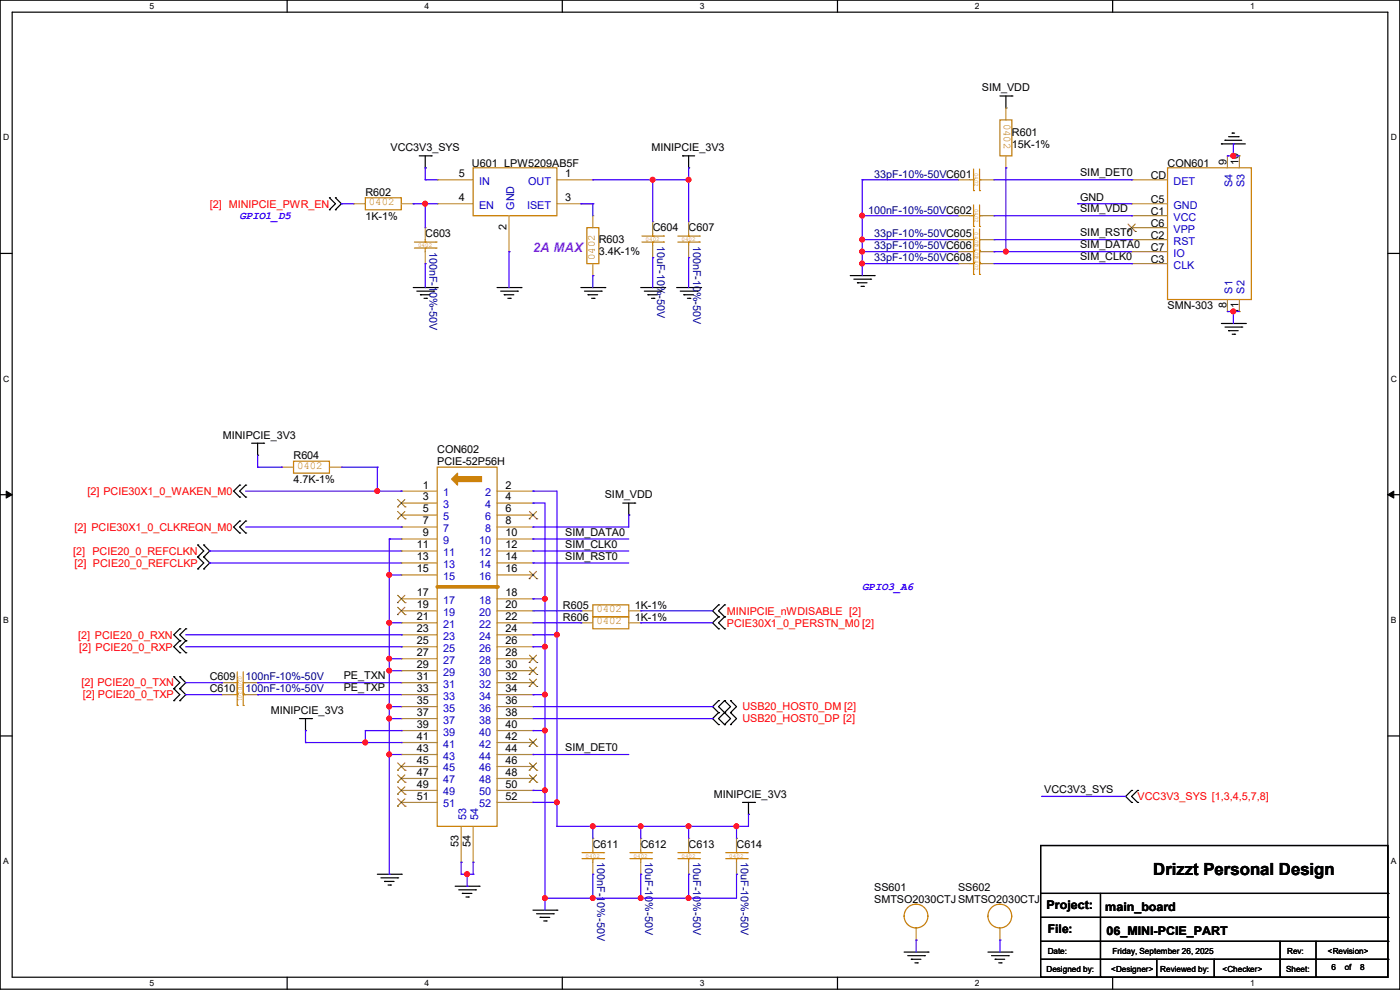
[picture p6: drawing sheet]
<svg xmlns="http://www.w3.org/2000/svg" width="297mm" height="210mm" viewBox="0 0 297 210" stroke-linecap="round" stroke-linejoin="round" font-family="sans-serif">
<path d="M0 0h297v209.8h-297zM2.6 2.6h291.8v204.7h-291.8z" fill="none" stroke="#000" stroke-width=".25"/>
<g fill="#fff">
<path d="M31.7 .3h1v2h-1z"/>
<path d="M31.7 207.6h1v1.9h-1z"/>
</g>
<path d="M60.9 0v2.6M60.9 207.3v2.5" fill="none" stroke="#000" stroke-width=".25"/>
<g fill="#fff">
<path d="M90.1 .3h1v2h-1z"/>
<path d="M90.1 207.6h1v1.9h-1z"/>
</g>
<path d="M119.3 0v2.6M119.3 207.3v2.5" fill="none" stroke="#000" stroke-width=".25"/>
<g fill="#fff">
<path d="M148.5 .3h.9v2h-.9z"/>
<path d="M148.5 207.6h.9v1.9h-.9z"/>
</g>
<path d="M177.7 0v2.6M177.7 207.3v2.5" fill="none" stroke="#000" stroke-width=".25"/>
<g fill="#fff">
<path d="M206.8 .3h1v2h-1z"/>
<path d="M206.8 207.6h1v1.9h-1z"/>
</g>
<path d="M236.1 0v2.6M236.1 207.3v2.5" fill="none" stroke="#000" stroke-width=".25"/>
<g fill="#fff">
<path d="M265.2 .3h1v2h-1z"/>
<path d="M265.2 207.6h1v1.9h-1z"/>
<path d="M.7 28.2h1.2v1.9h-1.2z"/>
<path d="M295.1 28.2h1.2v1.9h-1.2z"/>
<path d="M.7 79.3h1.2v2h-1.2z"/>
<path d="M295.1 79.3h1.2v2h-1.2z"/>
</g>
<path d="M0 53.8h2.6M294.4 53.8h2.6" fill="none" stroke="#000" stroke-width=".25"/>
<g fill="#fff">
<path d="M.7 130.5h1.2v2h-1.2z"/>
<path d="M295.1 130.5h1.1v2h-1.1z"/>
</g>
<path d="M0 104.9h2.6M294.4 104.9h2.6" fill="none" stroke="#000" stroke-width=".25"/>
<path d="M1.3 104.2l1.3 .7-1.3 .8zM294.4 104.9l1.3-.7v1.5z" fill="#000" stroke="#000" stroke-width=".21"/>
<g fill="#fff">
<path d="M.7 181.7h1.2v2h-1.2z"/>
<path d="M295.1 181.7h1.1v2h-1.1z"/>
</g>
<g fill="none" stroke="#000" stroke-width=".25">
<path d="M88.9 33.1h2.6M90.2 35.6h.1M90.2 33.1v2.5M91.5 33.1h.1M144.8 33.1h.1M144.8 33.1h2.6M146.1 35.6h.1M146.1 33.1v2.5M212.1 20.4h2.6M213.4 22.9h.1M213.4 20.4v2.5M214.7 20.4h.1"/>
<path d="M259.1 30.5h.1M259.1 30.5h5.1M259.9 29.8h.1M259.9 29.8h3.5M260.6 29h2.1M261.4 28.2h.1M261.4 28.2h.5M262.7 29h.1M69.9 42h.1M69.9 44.5h.1M69.9 42l1.3 1.2-1.3 1.3M71.2 44.5h.1"/>
<path d="M71.2 42h.1M71.2 42l1.2 1.2-1.2 1.3M180.4 58.5h5.1M181.1 59.2h3.6M181.9 60h.1M181.9 60h2M184.7 59.2h.1M185.5 58.5h.1M87.7 61h5.1M88.4 61.8h3.6M89.2 62.5h.1M89.2 62.5h2"/>
<path d="M90 63.3h.5M90.5 63.3h.1M92 61.8h.1M92.8 61h.1M105.5 61h5M106.2 61.8h3.6M107 62.5h.1M107 62.5h2M107.7 63.3h.5M108.2 63.3h.1M109.8 61.8h.1M110.5 61h.1"/>
<path d="M123.2 61h5.1M124 61.8h3.6M124.8 62.5h.1M124.8 62.5h2M125.5 63.3h.5M126 63.3h.1M127.6 61.8h.1M128.3 61h.1M135.9 61h5.1M136.7 61.8h3.6M137.5 62.5h.1M137.5 62.5h2"/>
<path d="M138.2 63.3h.5M138.7 63.3h.1M140.3 61.8h.1M141 61h.1M143.6 61h5M144.3 61.8h3.6M145.1 62.5h.1M145.1 62.5h2M145.8 63.3h.5M146.3 63.3h.1M147.9 61.8h.1M148.6 61h.1"/>
<path d="M182.7 60.7h.5M183.2 60.7h.1M259.1 68.6h5.1M259.9 69.4h3.5M260.6 70.1h.1M260.6 70.1h2.1M261.4 70.9h.5M261.9 70.9h.1M263.4 69.4h.1M264.2 68.6h.1M53.4 94h2.5M54.7 96.6h.1"/>
<path d="M54.7 94v2.6M55.9 94h.1M42 115.6h.1M42 118.2h.1M42 118.2l1.2 1.2-1.2 1.3M42 115.6l1.2 1.3-1.2 1.3M43.2 118.2h.1M43.2 115.6h.1M43.2 115.6l1.3 1.3-1.3 1.3M43.2 118.2l1.3 1.2-1.3 1.3M50.8 102.9h.1M50.8 105.5h.1"/>
<path d="M50.8 110.5h.1M50.8 113.1h.1M50.8 102.9l-1.2 1.3 1.2 1.3M50.8 110.5l-1.2 1.3 1.2 1.3M52.1 102.9h.1M52.1 105.5h.1M52.1 110.5h.1M52.1 113.1h.1M52.1 102.9l-1.3 1.3 1.3 1.3M52.1 110.5l-1.3 1.3 1.3 1.3M132.1 106.7h2.6M133.4 109.3h.1"/>
<path d="M133.4 106.7v2.6M134.7 106.7h.1M38.1 133.4h.1M38.1 135.9h.1M38.1 138.5h.1M38.1 133.4l-1.2 1.3 1.2 1.2M38.1 135.9l-1.2 1.3 1.2 1.3M39.4 133.4h.1M39.4 135.9h.1M39.4 138.5h.1M39.4 133.4l-1.3 1.3 1.3 1.2M39.4 135.9l-1.3 1.3 1.3 1.3"/>
<path d="M42 120.7h.1M43.2 120.7h.1M152.4 128.3h.1M152.4 130.9h.1M152.4 133.4h.1M152.4 128.3l-1.2 1.3 1.2 1.3M152.4 130.9l-1.2 1.2 1.2 1.3M153.7 130.9h.1M153.7 128.3h.1M153.7 133.4h.1M153.7 128.3l-1.3 1.3 1.3 1.3M153.7 130.9l-1.3 1.2 1.3 1.3"/>
<path d="M0 156.1h2.6M36.9 143.6h.1M36.9 146.1h.1M36.9 148.6h.1M36.9 143.6l1.2 1.2-1.2 1.3M36.9 146.1l1.2 1.3-1.2 1.2M38.1 146.1h.1M38.1 143.6h.1M38.1 148.6h.1M38.1 143.6l1.3 1.2-1.3 1.3M38.1 146.1l1.3 1.3-1.3 1.2M63.5 152.4h2.6"/>
<path d="M64.8 155h.1M64.8 152.4v2.6M66.1 152.4h.1M152.4 148.6h.1M152.4 151.2h.1M152.4 153.7h.1M152.4 148.6l-1.2 1.3 1.2 1.3M152.4 151.2l-1.2 1.2 1.2 1.3M153.7 151.2h.1M153.7 148.6h.1M153.7 153.7h.1M153.7 148.6l-1.3 1.3 2.6 2.5-1.3 1.3"/>
<path d="M153.7 148.6l1.3 1.3-2.6 2.5 1.3 1.3M155 148.6h.1M155 151.2h.1M155 153.7h.1M155 148.6l1.3 1.3-1.3 1.3M155 151.2l1.3 1.2-1.3 1.3M294.4 156.1h2.6M157.5 170.2h2.6M158.8 172.8h.1M158.8 170.2v2.6M160.1 170.2h.1M220.8 179.4h73.6v27.9h-73.6z"/>
<path d="M240.1 167.7h.1M240.1 170.2h.1M240.1 167.7l-1.3 1.3 1.3 1.2M241.3 170.2h.1M241.3 167.7h.1M241.3 167.7l-1.2 1.3 1.2 1.2M80.1 185.5h5M80.8 186.2h3.6M81.6 187h.1M81.6 187h2M82.3 187.7h.5M82.8 187.7h.1"/>
<path d="M84.4 186.2h.1M85.1 185.5h.1M96.6 188h5M97.3 188.8h3.6M98.1 189.5h.1M98.1 189.5h2M98.8 190.3h.6M99.4 190.3h.1M100.9 188.8h.1M101.6 188h.1M113.1 193.1h5.1M113.8 193.8h3.6"/>
<path d="M114.6 194.6h.1M114.6 194.6h2M115.4 195.4h.5M115.9 195.4h.1M117.4 193.8h.1M118.2 193.1h.1M220.8 189.5h73.6M220.8 194.6h73.6M220.8 199.7h73.6M233.5 189.5v17.8M271.6 199.7v7.6M279.2 199.7v7.6"/>
<path d="M294.4 189.5h.1M294.4 194.6h.1M294.4 199.7h.1M191.8 202h5.1M192.6 202.7h3.5M193.3 203.5h.1M193.3 203.5h2.1M194.1 204.3h.5M194.6 204.3h.1M196.1 202.7h.1M196.9 202h.1M209.6 202h5.1"/>
<path d="M210.4 202.7h3.5M211.1 203.5h.1M211.1 203.5h2M211.9 204.3h.5M212.4 204.3h.1M213.9 202.7h.1M214.7 202h.1M220.8 203.5h73.6M233.5 207.3h.1M245.4 207.3h.1M245.4 203.5v3.8M257.6 207.3h.1"/>
<path d="M257.6 203.5v3.8M271.6 207.3h.1M279.2 207.3h.1M294.4 203.5h.1"/>
</g>
<g fill="none" stroke="#cc8006" stroke-width=".25">
<path d="M205.8 38.1h.7M206.5 38.1h.1M206.5 35.9v4.5M207.8 38.1h.1M207.8 35.9v4.5M207.8 38.1h.5M136.2 51.4h4.6M136.2 50.1h4.6M138.5 50.1h.1M138.5 51.4h.1M138.5 49.6v.5M138.5 51.4v.7"/>
<path d="M140.8 51.4h.1M140.8 50.1h.1M205.8 53.4h.7M206.5 55.7h.1M206.5 53.4h.1M206.5 40.4h.1M206.5 51.1v4.6M207.8 53.4h.1M207.8 55.7h.1M207.8 40.4h.1M207.8 53.4h.5M207.8 51.1v4.6"/>
<path d="M62.3 97.8h7.6v2.6h-7.6zM92.8 99.1h12.7v76.2h-12.7zM125.8 130.9h7.6v2.5h-7.6z"/>
</g>
<g fill="none" stroke="#a84" stroke-width=".25">
<path d="M203.2 38.1h.1M203.2 38.1h2.6M208.3 38.1h2.6M210.9 38.1h.1M138.5 47h.1M138.5 54.7h.1M138.5 47v2.6M138.5 52.1v2.6M203.2 53.4h.1M203.2 53.4h2.6M208.3 53.4h2.6M210.9 53.4h.1"/>
<path d="M59.7 99.1h.1M59.7 99.1h2.6M69.9 99.1h2.5M72.4 99.1h.1M123.2 132.1h.1M123.2 132.1h2.6M133.4 132.1h2.5M135.9 132.1h.1"/>
</g>
<path d="M97.1 101.1h5.1v1.1h-5.1z" fill-rule="evenodd" fill="#cc8006" stroke="#cc8006" stroke-width=".25"/>
<path d="M92.8 124.5h12.7" fill="none" stroke="#cc8006" stroke-width=".76"/>
<circle cx="105.5" cy="124.5" r=".38" fill="#cc8006"/>
<path d="M97.1 100.4v2.5l-1.3-1.3z" fill-rule="evenodd" fill="#cc8006" stroke="#cc8006" stroke-width=".25"/>
<g fill="none" stroke="#a84" stroke-width=".25">
<path d="M92.8 38.1h.1M92.8 38.1h7.6M118.2 38.1h7.6M125.8 38.1h.1M213.4 35.6h.1M213.4 22.9h.1M213.4 22.9v2.5M213.4 33.1v2.5M240.1 38.1h.1M240.1 38.1h7.6M260.4 33.1h.1M260.4 33.1v2.5"/>
<path d="M262.9 33.1h.1M262.9 33.1v2.5M75 43.2h.1M75 43.2h2.5M85.1 43.2h2.6M87.7 43.2h.1M90.2 48.3h.1M90.2 55.9h.1M90.2 48.3v2.5M90.2 53.4v2.5M92.8 43.2h.1M92.8 43.2h7.6"/>
<path d="M108 53.4h.1M108 45.8v7.6M118.2 43.2h7.6M125.8 45.8h.1M125.8 58.5h.1M125.8 43.2h.1M125.8 45.8v2.5M125.8 55.9v2.6M146.1 47h.1M146.1 54.7h.1M146.1 47v2.6M146.1 52.1v2.6"/>
<path d="M203.2 45.8h.1M203.2 50.8h.1M203.2 55.9h.1M203.2 45.8h2.6M203.2 50.8h2.6M203.2 55.9h2.6M208.3 45.8h2.6M208.3 50.8h2.6M208.3 55.9h2.6M210.9 45.8h.1M210.9 50.8h.1M210.9 55.9h.1"/>
<path d="M240.1 43.2h.1M240.1 45.8h.1M240.1 48.3h.1M240.1 50.8h.1M240.1 53.4h.1M240.1 55.9h.1M240.1 45.8h7.6M240.1 43.2h7.6M240.1 48.3h7.6M240.1 50.8h7.6M240.1 53.4h7.6M240.1 55.9h7.6"/>
<path d="M260.4 66.1h.1M260.4 63.5v2.6M262.9 66.1h.1M262.9 63.5v2.6M85.1 104.2h.1M85.1 106.7h.1M85.1 109.3h.1M85.1 111.8h.1M85.1 114.3h.1M85.1 116.9h.1M85.1 119.4h.1M85.1 104.2h7.7"/>
<path d="M85.1 106.7h7.7M85.1 109.3h7.7M85.1 111.8h7.7M85.1 114.3h7.7M85.1 116.9h7.7M85.1 119.4h7.7M105.5 104.2h7.6M105.5 106.7h7.6M105.5 109.3h7.6M105.5 111.8h7.6M105.5 114.3h7.6M105.5 116.9h7.6"/>
<path d="M105.5 119.4h7.6M113.1 104.2h.1M113.1 106.7h.1M113.1 109.3h.1M113.1 111.8h.1M113.1 114.3h.1M113.1 116.9h.1M113.1 119.4h.1M85.1 122h.1M85.1 127h.1M85.1 129.6h.1M85.1 132.1h.1"/>
<path d="M85.1 134.7h.1M85.1 137.2h.1M85.1 139.7h.1M85.1 122h7.7M85.1 127h7.7M85.1 129.6h7.7M85.1 132.1h7.7M85.1 134.7h7.7M85.1 137.2h7.7M85.1 139.7h7.7M105.5 122h7.6M105.5 127h7.6"/>
<path d="M105.5 129.6h7.6M105.5 132.1h7.6M105.5 134.7h7.6M105.5 137.2h7.6M105.5 139.7h7.6M113.1 122h.1M113.1 127h.1M113.1 129.6h.1M113.1 132.1h.1M113.1 134.7h.1M113.1 137.2h.1M113.1 139.7h.1"/>
<path d="M123.2 129.6h.1M123.2 129.6h2.6M133.4 129.6h2.5M135.9 129.6h.1M47 144.8h.1M47 147.4h.1M47 144.8h2.6M47 147.4h2.6M52.1 144.8h2.6M52.1 147.4h2.6M54.7 144.8h.1M54.7 147.4h.1"/>
<path d="M85.1 142.3h.1M85.1 144.8h.1M85.1 147.4h.1M85.1 149.9h.1M85.1 152.4h.1M85.1 155h.1M85.1 157.5h.1M85.1 142.3h7.7M85.1 144.8h7.7M85.1 147.4h7.7M85.1 149.9h7.7M85.1 152.4h7.7"/>
<path d="M85.1 155h7.7M85.1 157.5h7.7M105.5 142.3h7.6M105.5 144.8h7.6M105.5 147.4h7.6M105.5 149.9h7.6M105.5 152.4h7.6M105.5 155h7.6M105.5 157.5h7.6M113.1 142.3h.1M113.1 144.8h.1M113.1 147.4h.1"/>
<path d="M113.1 149.9h.1M113.1 152.4h.1M113.1 155h.1M113.1 157.5h.1M85.1 160.1h.1M85.1 162.6h.1M85.1 165.1h.1M85.1 167.7h.1M85.1 170.2h.1M85.1 160.1h7.7M85.1 162.6h7.7M85.1 165.1h7.7"/>
<path d="M85.1 167.7h7.7M85.1 170.2h7.7M97.8 175.3v7.6M100.4 175.3v7.6M105.5 160.1h7.6M105.5 162.6h7.6M105.5 165.1h7.6M105.5 167.7h7.6M105.5 170.2h7.6M113.1 160.1h.1M113.1 162.6h.1M113.1 165.1h.1"/>
<path d="M113.1 167.7h.1M113.1 170.2h.1M125.8 177.8h.1M125.8 177.8v2.6M135.9 177.8h.1M135.9 177.8v2.6M146.1 177.8h.1M146.1 177.8v2.6M156.3 177.8h.1M156.3 177.8v2.6M97.8 182.9h.1M100.4 182.9h.1"/>
<path d="M125.8 185.5h.1M125.8 182.9v2.6M135.9 185.5h.1M135.9 182.9v2.6M146.1 185.5h.1M146.1 182.9v2.6M156.3 185.5h.1M156.3 182.9v2.6M194.4 199.4h.1M194.4 196.9v2.5M212.1 199.4h.1M212.1 196.9v2.5"/>
</g>
<g fill="none" stroke="#804000" stroke-width=".21">
<path d="M239.3 49.1h.1M239.3 47.5l1.6 1.6M240.8 47.5l-1.5 1.6M240.9 49.1h.1M84.3 107.5h.1M84.3 110.1h.1M84.4 106l1.5 1.5M84.4 108.5l1.5 1.6M85.9 106l-1.6 1.5M85.9 108.5l-1.6 1.6M85.9 107.5h.1M85.9 110.1h.1"/>
<path d="M112.3 110.1h.1M112.3 108.5l1.6 1.6M113.8 108.5l-1.5 1.6M113.9 110.1h.1M84.3 127.8h.1M84.3 130.4h.1M84.4 126.3l1.5 1.5M84.4 128.8l1.5 1.6M85.9 126.3l-1.6 1.5M85.9 128.8l-1.6 1.6M85.9 127.8h.1M85.9 130.4h.1"/>
<path d="M112.3 122.8h.1M112.3 121.2l1.6 1.6M112.3 139l1.6 1.5M113.8 121.2l-1.5 1.6M113.8 139l-1.5 1.5M113.9 122.8h.1M112.3 140.5h.1M112.3 143.1h.1M112.3 145.6h.1M112.3 158.3h.1M112.3 141.5l1.6 1.6M112.3 144.1l1.6 1.5"/>
<path d="M112.3 156.8l1.6 1.5M113.8 141.5l-1.5 1.6M113.8 144.1l-1.5 1.5M113.8 156.8l-1.5 1.5M113.9 140.5h.1M113.9 143.1h.1M113.9 145.6h.1M113.9 158.3h.1M84.3 163.4h.1M84.3 165.9h.1M84.3 168.5h.1M84.3 171h.1"/>
<path d="M84.4 161.8l1.5 1.6M84.4 164.4l1.5 1.5M84.4 166.9l1.5 1.6M84.4 169.5l1.5 1.5M85.9 166.9l-1.6 1.6M85.9 169.5l-1.6 1.5M85.9 161.8l-1.6 1.6M85.9 164.4l-1.6 1.5M85.9 163.4h.1M85.9 165.9h.1M85.9 168.5h.1M85.9 171h.1"/>
<path d="M112.3 163.4h.1M112.3 165.9h.1M112.3 161.8l1.6 1.6M112.3 164.4l1.6 1.5M113.8 161.8l-1.5 1.6M113.8 164.4l-1.5 1.5M113.9 163.4h.1M113.9 165.9h.1"/>
</g>
<g fill="none" stroke="#cc8006" stroke-width=".25">
<path d="M100.4 35.6h17.8v10.2h-17.8zM212.1 25.4h2.6v7.7h-2.6zM247.7 35.6h17.8v27.9h-17.8zM77.5 42h7.6v2.5h-7.6zM87.9 52.6h4.6M87.9 51.4h4.6M90.2 51.4h.1M90.2 52.6h.1M90.2 50.8v.6M90.2 52.6v.8M92.5 52.6h.1M92.5 51.4h.1"/>
<path d="M124.5 48.3h2.5v7.6h-2.5zM143.8 51.4h4.6M143.8 50.1h4.6M146.1 50.1h.1M146.1 51.4h.1M146.1 49.6v.5M146.1 51.4v.7M148.4 51.4h.1M148.4 50.1h.1M205.8 45.8h.7M205.8 50.8h.7M205.8 55.9h.7"/>
<path d="M206.5 48h.1M206.5 45.8h.1M206.5 53.1h.1M206.5 50.8h.1M206.5 58.2h.1M206.5 55.9h.1M206.5 43.5v4.5M206.5 48.6v4.5M206.5 53.6v4.6M207.8 45.8h.1M207.8 48h.1M207.8 50.8h.1"/>
<path d="M207.8 53.1h.1M207.8 55.9h.1M207.8 58.2h.1M207.8 45.8h.5M207.8 43.5v4.5M207.8 48.6v4.5M207.8 53.6v4.6M207.8 50.8h.5M207.8 55.9h.5M125.8 128.3h7.6v2.6h-7.6zM49.6 144.8h.7M49.6 147.4h.7"/>
<path d="M50.3 147.1h.1M50.3 144.8h.1M50.3 149.6h.1M50.3 147.4h.1M50.3 142.5v7.1M51.6 144.8h.1M51.6 147.1h.1M51.6 147.4h.1M51.6 149.6h.1M51.6 144.8h.5M51.6 142.5v7.1M51.6 147.4h.5"/>
<path d="M123.5 182.2h4.6M123.5 180.9h4.6M125.8 180.9h.1M125.8 182.2h.1M125.8 180.4v.5M125.8 182.2v.7M128.1 182.2h.1M128.1 180.9h.1M133.6 182.2h4.6M133.6 180.9h4.6M135.9 180.9h.1M135.9 182.2h.1"/>
<path d="M135.9 180.4v.5M135.9 182.2v.7M138.2 182.2h.1M138.2 180.9h.1M143.8 182.2h4.6M143.8 180.9h4.6M146.1 180.9h.1M146.1 182.2h.1M146.1 180.4v.5M146.1 182.2v.7M148.4 182.2h.1M148.4 180.9h.1"/>
<path d="M154 182.2h4.5M154 180.9h4.5M156.3 180.9h.1M156.3 182.2h.1M156.3 180.4v.5M156.3 182.2v.7M158.5 182.2h.1M158.5 180.9h.1"/>
<circle cx="194.3" cy="194.3" r="2.52"/>
<circle cx="212.1" cy="194.3" r="2.52"/>
</g>
<g fill="none" stroke="#4200ff" stroke-width=".25">
<path d="M90.2 35.6h.1M90.2 38.1h.1M90.2 35.6v2.5M90.2 38.1h2.6M125.8 38.1h.1M125.8 38.1h20.3M138.5 38.1h.1M138.5 38.1v8.9M146.1 35.6h.1M146.1 38.1h.1M146.1 35.6v11.4M182.9 38.1h.1"/>
<path d="M182.9 38.1h20.3M182.9 38.1v20.4M210.9 38.1h29.2M213.4 35.6h.1M213.4 35.6v17.8M240.1 38.1h.1M260.4 33.1h.1M260.4 33.1h2.5M261.7 30.5h.1M261.7 33.1h.1M261.7 30.5v2.6M72.4 43.2h.1"/>
<path d="M72.4 43.2h2.6M87.7 43.2h.1M87.7 43.2h5.1M90.2 43.2h.1M90.2 55.9h.1M90.2 43.2v5.1M90.2 55.9v5.1M108 53.4h.1M108 53.4v7.6M123.2 43.2h.1M123.2 43.2h2.6M125.8 43.2h.1"/>
<path d="M125.8 58.5h.1M125.8 43.2v2.6M125.8 58.5v2.5M138.5 54.7h.1M138.5 54.7v6.3M146.1 54.7h.1M146.1 54.7v6.3M182.9 45.8h.1M182.9 50.8h.1M182.9 53.4h.1M182.9 55.9h.1M182.9 45.8h20.3"/>
<path d="M182.9 50.8h20.3M182.9 53.4h20.3M182.9 55.9h20.3M210.9 53.4h.1M210.9 45.8h29.2M210.9 50.8h29.2M210.9 53.4h29.2M210.9 55.9h29.2M213.4 53.4h.1M228.6 43.2h.1M228.6 43.2h11.5M240.1 45.8h.1"/>
<path d="M240.1 50.8h.1M240.1 55.9h.1M260.4 66.1h.1M260.4 66.1h2.5M261.7 66.1h.1M261.7 66.1v2.5M54.7 99.1h.1M54.7 96.6v2.5M54.7 99.1h5M59.7 99.1h.1M72.4 99.1h7.7M80.1 99.1h.1"/>
<path d="M80.1 99.1v5.1M44.5 116.9h.1M44.5 119.4h.1M44.5 116.9h40.6M44.5 119.4h40.6M52.1 104.2h33M52.1 111.8h33M80.1 104.2h.1M82.6 114.3h.1M82.6 114.3h2.5M82.6 114.3v71.2M85.1 104.2h.1"/>
<path d="M85.1 111.8h.1M113.1 104.2h.1M113.1 106.7h.1M113.1 111.8h.1M113.1 114.3h.1M113.1 116.9h.1M113.1 119.4h.1M113.1 104.2h5.1v71.1M113.1 106.7h2.5v86.4M113.1 114.3h20.3M113.1 116.9h20.3M113.1 119.4h20.3"/>
<path d="M133.4 109.3h.1M133.4 109.3v2.5h-20.3M39.4 134.7h45.7M39.4 137.2h45.7M82.6 122h.1M82.6 132.1h.1M82.6 139.7h.1M82.6 132.1h2.5M82.6 122h2.5M82.6 139.7h2.5M85.1 134.7h.1M85.1 137.2h.1"/>
<path d="M113.1 127h.1M113.1 134.7h.1M113.1 137.2h.1M113.1 127h2.5M113.1 129.6h10.1M113.1 132.1h10.1M113.1 134.7h5.1M113.1 137.2h2.5M115.6 127h.1M115.6 137.2h.1M118.2 134.7h.1M123.2 129.6h.1"/>
<path d="M123.2 132.1h.1M135.9 129.6h.1M135.9 132.1h.1M135.9 129.6h15.3M135.9 132.1h15.3M39.4 147.4h.1M39.4 147.4h7.6M39.4 144.8h7.6M47 144.8h.1M54.7 144.8h.1M54.7 147.4h.1M54.7 147.4h30.4"/>
<path d="M54.7 144.8h30.4M64.8 155h.1M64.8 157.5h.1M64.8 155v2.5M64.8 157.5h20.3M77.5 155h.1M77.5 155h7.6M77.5 155v2.5M82.6 142.3h.1M82.6 149.9h.1M82.6 152.4h.1M82.6 149.9h2.5"/>
<path d="M82.6 152.4h2.5M82.6 142.3h2.5M85.1 155h.1M85.1 157.5h.1M113.1 147.4h.1M113.1 155h.1M113.1 147.4h2.5M113.1 149.9h38.1M113.1 152.4h38.1M113.1 155h2.5M115.6 147.4h.1M115.6 155h.1"/>
<path d="M151.2 149.9h.1M151.2 152.4h.1M82.6 160.1h.1M82.6 160.1h2.5M113.1 160.1h.1M113.1 167.7h.1M113.1 170.2h.1M113.1 160.1h20.3M113.1 167.7h2.5M113.1 170.2h5.1M115.6 167.7h.1M118.2 170.2h.1"/>
<path d="M118.2 175.3h.1M125.8 175.3h.1M125.8 175.3v2.5M135.9 175.3h.1M135.9 175.3v2.5M146.1 175.3h.1M146.1 175.3v2.5M156.3 175.3h.1M156.3 175.3v2.5M158.8 172.8h.1M158.8 172.8v2.5h-40.6M221 169h.1"/>
<path d="M221 169h17.8M82.6 185.5h.1M97.8 182.9h.1M97.8 182.9v2.6h2.6M99.1 185.5h.1M99.1 188h.1M99.1 185.5v2.5M100.4 182.9h.1M100.4 185.5h.1M100.4 182.9v2.6M115.6 190.5h.1M125.8 185.5h.1"/>
<path d="M125.8 190.5h.1M125.8 185.5v5M135.9 185.5h.1M135.9 190.5h.1M135.9 185.5v5M146.1 185.5h.1M146.1 190.5h.1M146.1 185.5v5M156.3 185.5h.1M156.3 185.5v5h-40.7M194.4 199.4h.1M194.4 199.4v2.6"/>
<path d="M212.1 199.4h.1M212.1 199.4v2.6"/>
</g>
<g fill="#f00" stroke="#f00" stroke-width=".25">
<circle cx="146.1" cy="38.1" r=".49"/>
<circle cx="138.5" cy="38.1" r=".49"/>
<circle cx="90.2" cy="43.2" r=".49"/>
<circle cx="261.6" cy="33" r=".49"/>
<circle cx="182.9" cy="45.7" r=".49"/>
<circle cx="182.9" cy="50.8" r=".49"/>
<circle cx="182.9" cy="55.9" r=".49"/>
<circle cx="182.9" cy="53.4" r=".49"/>
<circle cx="261.6" cy="66.1" r=".49"/>
<circle cx="213.4" cy="53.4" r=".49"/>
<circle cx="99.1" cy="185.4" r=".49"/>
<circle cx="118.1" cy="134.6" r=".49"/>
<circle cx="115.6" cy="127" r=".49"/>
<circle cx="115.6" cy="137.2" r=".49"/>
<circle cx="118.1" cy="170.2" r=".49"/>
<circle cx="115.6" cy="147.3" r=".49"/>
<circle cx="115.6" cy="167.7" r=".49"/>
<circle cx="115.6" cy="155" r=".49"/>
<circle cx="115.6" cy="190.5" r=".49"/>
<circle cx="125.8" cy="175.3" r=".49"/>
<circle cx="135.9" cy="175.3" r=".49"/>
<circle cx="146.1" cy="175.3" r=".49"/>
<circle cx="156.2" cy="175.3" r=".49"/>
<circle cx="125.8" cy="190.5" r=".49"/>
<circle cx="135.9" cy="190.5" r=".49"/>
<circle cx="146.1" cy="190.5" r=".49"/>
<circle cx="80" cy="104.2" r=".49"/>
<circle cx="82.6" cy="121.9" r=".49"/>
<circle cx="82.6" cy="139.7" r=".49"/>
<circle cx="82.6" cy="132.1" r=".49"/>
<circle cx="82.6" cy="142.3" r=".49"/>
<circle cx="82.6" cy="149.9" r=".49"/>
<circle cx="82.6" cy="160" r=".49"/>
<circle cx="82.6" cy="152.4" r=".49"/>
<circle cx="77.5" cy="157.5" r=".49"/>
</g>
<text font-size="3.6" x="244.6" y="185.7">Drizzt Personal Design</text>
<text font-size="2.8" fill="#f0f" x="113.1" y="53.4">2A MAX</text>
<g font-size="2.5">
<text x="222" y="192.9">Project:</text>
<text x="222.3" y="198">File:</text>
<text x="234.5" y="193.2">main_board</text>
<text x="234.7" y="198.2">06_MINI-PCIE_PART</text>
</g>
<g font-size="2.3">
<text x="208.3" y="19.4">SIM_VDD</text>
<text x="214.7" y="28.8">R601</text>
<text x="82.8" y="32.1">VCC3V3_SYS</text>
<text x="100.1" y="35.4">U601 LPW5209AB5F</text>
<text x="138.2" y="32.1">MINIPCIE_3V3</text>
<text x="214.7" y="31.3">15K-1%</text>
<text x="247.7" y="35.4">CON601</text>
<text x="260.2" y="35.1" transform="rotate(-90 260.2 35.1)">9</text>
<text x="262.8" y="35.1" transform="rotate(-90 262.8 35.1)">10</text>
<text x="77.5" y="41.5">R602</text>
<text x="97.3" y="37.6">5</text>
<text x="119.9" y="37.6">1</text>
<text x="229.2" y="37.4">SIM_DET0</text>
<text x="244.1" y="37.9">CD</text>
<text x="77.5" y="46.6">1K-1%</text>
<text x="97.3" y="42.7">4</text>
<text x="119.9" y="42.7">3</text>
<text x="229.2" y="42.7">GND</text>
<text x="229.2" y="45">SIM_VDD</text>
<text x="244.1" y="43">C5</text>
<text x="244.1" y="45.6">C1</text>
<text x="90.2" y="50.4">C603</text>
<text x="107.4" y="48.8" transform="rotate(-90 107.4 48.8)">2</text>
<text x="127" y="51.6">R603</text>
<text x="138.5" y="49.1">C604</text>
<text x="146.1" y="49.1">C607</text>
<text x="229.2" y="50.1">SIM_RST0</text>
<text x="229.2" y="52.7">SIM_DATA0</text>
<text x="244.1" y="48.1">C6</text>
<text x="244.1" y="50.6">C2</text>
<text x="244.1" y="53.2">C7</text>
<text x="127" y="54.2">3.4K-1%</text>
<text x="229.2" y="55.2">SIM_CLK0</text>
<text x="244.1" y="55.7">C3</text>
<text x="247.7" y="65.6">SMN-303</text>
<text x="260.2" y="65.3" transform="rotate(-90 260.2 65.3)">8</text>
<text x="262.8" y="66.6" transform="rotate(-90 262.8 66.6)">11</text>
<text x="47.3" y="93">MINIPCIE_3V3</text>
<text x="62.3" y="97.4">R604</text>
<text x="92.8" y="96.1">CON602</text>
<text x="92.8" y="98.6">PCIE-52P56H</text>
<text x="62.3" y="102.4">4.7K-1%</text>
<text x="89.7" y="103.6">1</text>
<text x="89.7" y="106.2">3</text>
<text x="107.2" y="103.6">2</text>
<text x="107.2" y="106.2">4</text>
<text x="128.3" y="105.7">SIM_VDD</text>
<text x="89.7" y="108.7">5</text>
<text x="89.7" y="111.3">7</text>
<text x="89.7" y="113.8">9</text>
<text x="107.2" y="108.7">6</text>
<text x="107.2" y="111.3">8</text>
<text x="107.2" y="113.8">10</text>
<text x="119.9" y="113.6">SIM_DATA0</text>
<text x="88.4" y="116.3">11</text>
<text x="88.4" y="118.9">13</text>
<text x="107.2" y="116.3">12</text>
<text x="107.2" y="118.9">14</text>
<text x="119.9" y="116.2">SIM_CLK0</text>
<text x="119.9" y="118.7">SIM_RST0</text>
<text x="88.4" y="121.4">15</text>
<text x="107.2" y="121.4">16</text>
<text x="88.4" y="126.5">17</text>
<text x="88.4" y="129">19</text>
<text x="88.4" y="131.6">21</text>
<text x="107.2" y="126.5">18</text>
<text x="107.2" y="129">20</text>
<text x="107.2" y="131.6">22</text>
<text x="119.4" y="131.7">R606</text>
<text x="119.4" y="129.1">R605</text>
<text x="134.7" y="131.7">1K-1%</text>
<text x="134.7" y="129.1">1K-1%</text>
<text x="88.4" y="134.1">23</text>
<text x="88.4" y="136.7">25</text>
<text x="107.2" y="134.1">24</text>
<text x="107.2" y="136.7">26</text>
<text x="88.4" y="139.2">27</text>
<text x="88.4" y="141.7">29</text>
<text x="107.2" y="139.2">28</text>
<text x="107.2" y="141.7">30</text>
<text x="44.5" y="144.4">C609</text>
<text x="44.5" y="146.9">C610</text>
<text x="72.9" y="144.1">PE_TXN</text>
<text x="72.9" y="146.6">PE_TXP</text>
<text x="88.4" y="144.3">31</text>
<text x="88.4" y="146.8">33</text>
<text x="88.4" y="149.4">35</text>
<text x="107.2" y="144.3">32</text>
<text x="107.2" y="146.8">34</text>
<text x="107.2" y="149.4">36</text>
<text x="57.4" y="151.5">MINIPCIE_3V3</text>
<text x="88.4" y="151.9">37</text>
<text x="88.4" y="154.4">39</text>
<text x="107.2" y="151.9">38</text>
<text x="107.2" y="154.4">40</text>
<text x="88.4" y="157">41</text>
<text x="88.4" y="159.5">43</text>
<text x="107.2" y="157">42</text>
<text x="107.2" y="159.5">44</text>
<text x="119.9" y="159.3">SIM_DET0</text>
<text x="88.4" y="162.1">45</text>
<text x="88.4" y="164.6">47</text>
<text x="88.4" y="167.1">49</text>
<text x="107.2" y="162.1">46</text>
<text x="107.2" y="164.6">48</text>
<text x="107.2" y="167.1">50</text>
<text x="88.4" y="169.7">51</text>
<text x="107.2" y="169.7">52</text>
<text x="151.4" y="169.2">MINIPCIE_3V3</text>
<text x="221.5" y="168.2">VCC3V3_SYS</text>
<text x="97.3" y="179.6" transform="rotate(-90 97.3 179.6)">53</text>
<text x="99.8" y="179.6" transform="rotate(-90 99.8 179.6)">54</text>
<text x="125.8" y="179.9">C611</text>
<text x="135.9" y="179.9">C612</text>
<text x="146.1" y="179.9">C613</text>
<text x="156.3" y="179.9">C614</text>
<text x="185.5" y="189.1">SS601</text>
<text x="185.5" y="191.6">SMTSO2030CTJSMTSO2030CTJ</text>
<text x="203.2" y="189.1">SS602</text>
</g>
<g font-size="2.3" fill="#cc8006">
<text x="213" y="26.2" transform="rotate(90 213 26.2)">0402</text>
<text x="78.3" y="43.6">0402</text>
<text x="126.2" y="55.2" transform="rotate(-90 126.2 55.2)">0402</text>
<text x="63" y="99.4">0402</text>
<text x="126.5" y="129.9">0402</text>
<text x="126.5" y="132.5">0402</text>
</g>
<g font-size="2.3" fill="#00c">
<text x="101.6" y="39.2">IN</text>
<text x="112.1" y="39.2">OUT</text>
<text x="249" y="39.2">DET</text>
<text x="261.4" y="39.7" transform="rotate(-90 261.4 39.7)">S4</text>
<text x="264" y="39.7" transform="rotate(-90 264 39.7)">S3</text>
<text x="101.6" y="44.3">EN</text>
<text x="109" y="44.5" transform="rotate(-90 109 44.5)">GND</text>
<text x="111.8" y="44.3">ISET</text>
<text x="249" y="44.3">GND</text>
<text x="249" y="46.8">VCC</text>
<text x="249" y="49.4">VPP</text>
<text x="249" y="51.9">RST</text>
<text x="249" y="54.4">IO</text>
<text x="249" y="57">CLK</text>
<text x="261.4" y="62.3" transform="rotate(-90 261.4 62.3)">S1</text>
<text x="264" y="62.3" transform="rotate(-90 264 62.3)">S2</text>
<text x="94" y="105.2">1</text>
<text x="94" y="107.8">3</text>
<text x="102.9" y="105.2">2</text>
<text x="102.9" y="107.8">4</text>
<text x="94" y="110.3">5</text>
<text x="94" y="112.9">7</text>
<text x="102.9" y="110.3">6</text>
<text x="102.9" y="112.9">8</text>
<text x="94" y="115.4">9</text>
<text x="94" y="117.9">11</text>
<text x="101.6" y="115.4">10</text>
<text x="101.6" y="117.9">12</text>
<text x="94" y="120.5">13</text>
<text x="94" y="123">15</text>
<text x="101.6" y="120.5">14</text>
<text x="101.6" y="123">16</text>
<text x="94" y="128.1">17</text>
<text x="94" y="130.6">19</text>
<text x="101.6" y="128.1">18</text>
<text x="101.6" y="130.6">20</text>
<text x="94" y="133.2">21</text>
<text x="94" y="135.7">23</text>
<text x="101.6" y="133.2">22</text>
<text x="101.6" y="135.7">24</text>
<text x="94" y="138.3">25</text>
<text x="94" y="140.8">27</text>
<text x="94" y="143.3">29</text>
<text x="101.6" y="138.3">26</text>
<text x="101.6" y="140.8">28</text>
<text x="101.6" y="143.3">30</text>
<text x="94" y="145.9">31</text>
<text x="94" y="148.4">33</text>
<text x="101.6" y="145.9">32</text>
<text x="101.6" y="148.4">34</text>
<text x="94" y="151">35</text>
<text x="94" y="153.5">37</text>
<text x="101.6" y="151">36</text>
<text x="101.6" y="153.5">38</text>
<text x="94" y="156">39</text>
<text x="94" y="158.6">41</text>
<text x="94" y="161.1">43</text>
<text x="101.6" y="156">40</text>
<text x="101.6" y="158.6">42</text>
<text x="101.6" y="161.1">44</text>
<text x="94" y="163.7">45</text>
<text x="94" y="166.2">47</text>
<text x="101.6" y="163.7">46</text>
<text x="101.6" y="166.2">48</text>
<text x="94" y="168.7">49</text>
<text x="94" y="171.3">51</text>
<text x="101.6" y="168.7">50</text>
<text x="101.6" y="171.3">52</text>
<text x="98.9" y="174" transform="rotate(-90 98.9 174)">53</text>
<text x="101.4" y="174" transform="rotate(-90 101.4 174)">54</text>
</g>
<g font-size="2.3" fill="#000080">
<text x="185.5" y="37.7">33pF-10%-50VC601</text>
<text x="184.2" y="45.3">100nF-10%-50VC602</text>
<text x="91.1" y="53.4" transform="rotate(90 91.1 53.4)">100nF-10%-50V</text>
<text x="139.4" y="52.1" transform="rotate(90 139.4 52.1)">10uF-10%-50V</text>
<text x="147" y="52.1" transform="rotate(90 147 52.1)">100nF-10%-50V</text>
<text x="185.5" y="52.9">33pF-10%-50VC606</text>
<text x="185.5" y="50.4">33pF-10%-50VC605</text>
<text x="185.5" y="55.5">33pF-10%-50VC608</text>
<text x="52.1" y="144.4">100nF-10%-50V</text>
<text x="52.1" y="146.9">100nF-10%-50V</text>
<text x="126.7" y="182.9" transform="rotate(90 126.7 182.9)">100nF-10%-50V</text>
<text x="136.9" y="182.9" transform="rotate(90 136.9 182.9)">10uF-10%-50V</text>
<text x="147" y="182.9" transform="rotate(90 147 182.9)">10uF-10%-50V</text>
<text x="157.2" y="182.9" transform="rotate(90 157.2 182.9)">10uF-10%-50V</text>
</g>
<g font-size="2.3" fill="#f00">
<text x="44.5" y="44">[2] MINIPCIE_PWR_EN</text>
<text x="18.6" y="105">[2] PCIE30X1_0_WAKEN_M0</text>
<text x="15.8" y="112.6">[2] PCIE30X1_0_CLKREQN_M0</text>
<text x="15.5" y="117.7">[2] PCIE20_0_REFCLKN</text>
<text x="15.8" y="120.2">[2] PCIE20_0_REFCLKP</text>
<text x="154.2" y="130.4">MINIPCIE_nWDISABLE [2]</text>
<text x="16.6" y="135.5">[2] PCIE20_0_RXN</text>
<text x="154.2" y="132.9">PCIE30X1_0_PERSTN_M0 [2]</text>
<text x="16.8" y="138">[2] PCIE20_0_RXP</text>
<text x="17.3" y="145.6">[2] PCIE20_0_TXN</text>
<text x="17.6" y="148.2">[2] PCIE20_0_TXP</text>
<text x="157.5" y="150.7">USB20_HOST0_DM [2]</text>
<text x="157.5" y="153.2">USB20_HOST0_DP [2]</text>
<text x="241.3" y="169.8">VCC3V3_SYS [1,3,4,5,7,8]</text>
</g>
<g font-size="2.3" fill="#00f">
<text x="50.8" y="46.4">GPIO1_D5</text>
<text x="182.9" y="125.1">GPIO3_A6</text>
</g>
<g font-size="1.8">
<text x="31.7" y="1.9">5</text>
<text x="90.1" y="1.9">4</text>
<text x="148.5" y="1.9">3</text>
<text x="206.8" y="1.9">2</text>
<text x="265.2" y="1.9">1</text>
<text x=".7" y="29.8">D</text>
<text x="295.1" y="29.8">D</text>
<text x=".7" y="80.9">C</text>
<text x="295.1" y="80.9">C</text>
<text x=".7" y="132.1">B</text>
<text x="295.1" y="132.1">B</text>
<text x=".7" y="183.3">A</text>
<text x="295.1" y="183.3">A</text>
<text x="222.3" y="202.3">Date:</text>
<text x="236" y="202.3">Friday, September 26, 2025</text>
<text x="273.1" y="202.3">Rev:</text>
<text x="281.7" y="202.3">&lt;Revision&gt;</text>
<text x="31.7" y="209.2">5</text>
<text x="90.1" y="209.2">4</text>
<text x="148.5" y="209.2">3</text>
<text x="206.8" y="209.2">2</text>
<text x="222" y="206.1">Designed by:</text>
<text x="235.7" y="206.1">&lt;Designer&gt;</text>
<text x="246.2" y="206.1">Reviewed by:</text>
<text x="259.4" y="206.1">&lt;Checker&gt;</text>
<text x="265.2" y="209.2">1</text>
<text x="272.8" y="206.1">Sheet:</text>
<text x="282.5" y="205.9">6</text>
<text x="285.3" y="205.9">of</text>
<text x="288.6" y="205.9">8</text>
</g>
<g font-size="1.3" fill="#cc8006">
<text x="206.7" y="36.6" transform="rotate(90 206.7 36.6)">0402</text>
<text x="206.7" y="44.2" transform="rotate(90 206.7 44.2)">0402</text>
<text x="88.7" y="52.4">0402</text>
<text x="136.9" y="51.1">0402</text>
<text x="144.6" y="51.1">0402</text>
<text x="206.7" y="49.3" transform="rotate(90 206.7 49.3)">040204020402</text>
<text x="50.5" y="143.3" transform="rotate(90 50.5 143.3)">02010201</text>
<text x="124.2" y="181.9">0402</text>
<text x="134.4" y="181.9">0402</text>
<text x="144.6" y="181.9">0402</text>
<text x="154.7" y="181.9">0402</text>
</g>
</svg>
